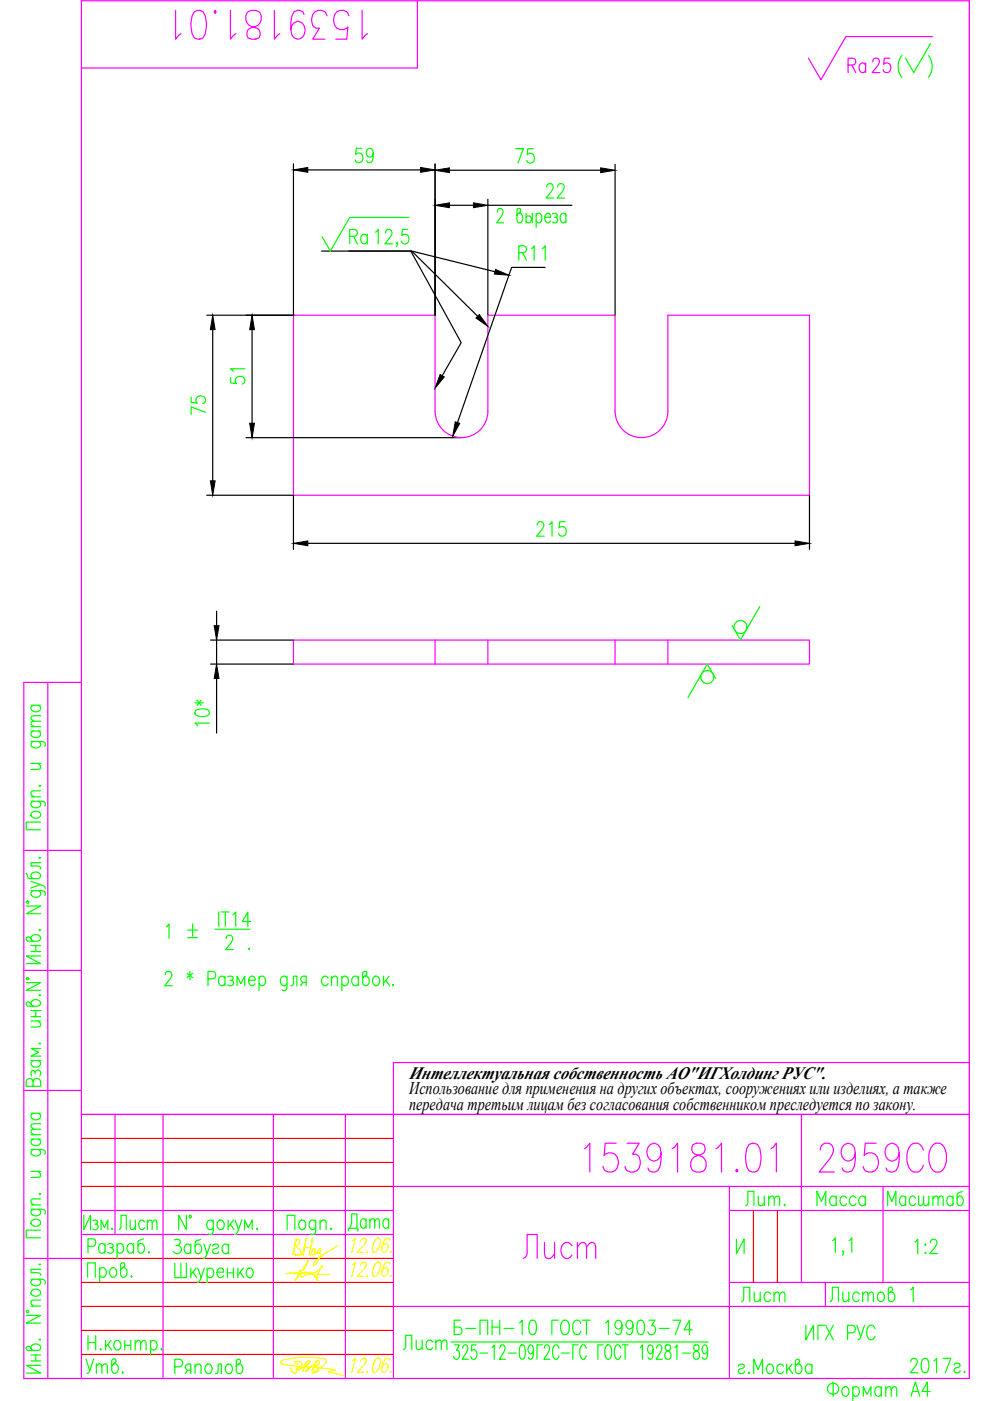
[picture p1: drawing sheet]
<svg xmlns="http://www.w3.org/2000/svg" width="210mm" height="297mm" viewBox="0 0 210 297" stroke-linecap="round" stroke-linejoin="round" font-family="sans-serif">
<g fill="none" stroke="#f0f" stroke-width=".25">
<path d="M88.5 .2v14.2h-71.2M197.7 7.8h-18.4l-5.2 9.1-2.7-4.6M205.5 .2v292.1M62.2 66.8h30l.1 20.4a5.6 5.6 0 0 0 5.5 5.6 5.6 5.6 0 0 0 5.6-5.6v-20.4h27v20.4a5.6 5.6 0 0 0 5.6 5.6 5.6 5.6 0 0 0 5.6-5.6v-20.4h30v38.2h-109.4zM62.2 135.7h109.4v5.1h-109.4zM92.2 135.7v5.1M103.4 135.7v5.1M130.4 135.7v5.1M141.6 135.7v5.1M10.1 144.7v147.6M17.3 144.7h-12.3v147.6h200.5M5 180.3h12.3"/>
<path d="M5 205.7h12.3M5 231.2h12.3M17.3 236.3h188.2M24.4 236.3v25.4M34.6 236.3v56M58 236.3v56M73.2 236.3v56M169.9 236.3v35.6M205.5 225.3h-122.1v67M17.3 256.6h66.1M83.4 251.6h122.1M154.7 256.6h50.8"/>
<path d="M154.7 251.6v40.7M187.2 251.6v20.3M5 266.8h12.3M17.3 261.7h66.1M83.4 277h122.1M154.7 271.9h50.8M17.3 292.3v-292.1h188.2v292.1"/>
</g>
<g fill="none" stroke="#000" stroke-width=".25">
<path d="M62.2 34.7v32.1M65.3 36h23.9M92.2 34.7v32.1M95.3 36.1h32.1M130.4 34.8v32M68.2 53.2h19.1l17.6 4.4M74 53.2h13.3l14 13.9M87.1 53.2l10.7 19.5-4 7M95.3 43.5h5.1M103.4 42.2v24.6M103.4 43.5h17.9M115.6 56.7h-7.1l-11.5 32.9"/>
<path d="M43.8 66.8h18.7M45.1 69.9v32M53.4 69.9v19.8M52.2 92.8h45.6M43.8 105h18.4M62.2 105.1v11.4M65.3 115.2h103.3M171.6 105.1v11.4M44.7 135.7h17.5M45.9 129.6v3.1M45.9 135.7v5.1M44.7 140.8h17.5"/>
<path d="M45.9 143.9v11.5"/>
</g>
<g fill="#000" stroke="#000" stroke-width=".21">
<path d="M62.2 36l3.1-.5v1zM89.2 35.5l3 .5-3 .5zM92.2 36.1l3.1-.5v1zM127.4 35.6l3 .5-3 .5zM92.2 43.5l3.1-.5v1zM100.4 43l3 .5-3 .5zM105.1 57.1l2.8 1.3-3.1-.3zM45.1 66.8l.5 3.1h-1zM53.4 66.8l.6 3.1h-1.1zM93.3 79.4l.9 .5-2 2.4zM101.6 66.7l1.8 2.5-2.5-1.8zM52.9 89.7h1.1l-.6 3.1z"/>
<path d="M96.5 89.4l1 .4-1.5 2.7zM44.6 101.9h1l-.5 3.1zM62.2 115.2l3.1-.5v1zM168.6 114.7l3 .5-3 .5zM45.4 132.7h1l-.5 3zM45.9 140.8l.5 3.1h-1z"/>
</g>
<g fill="none" stroke="#0f0" stroke-width=".25">
<path d="M81.7 49.4l.2-.6 .7-.2a.95 .95 0 0 1 .2 1.6l-1.2 1.5h1.6M84.3 51.6l-.1 .1-.2-.1 .2-.2a.65 .65 0 0 1-.2 .9M86.5 48.6h-1.2l-.1 1.4a.88 .88 0 0 1 1.1-.2 .88 .88 0 0 1 .4 1 .83 .83 0 0 1-.7 .9 .83 .83 0 0 1-.9-.6M86.7 46.1h-12.6l-4.1 7.1-1.7-3M105.4 44.9l.1-.4a.67 .67 0 0 1 1-.1 .67 .67 0 0 1 .1 .9l-1.3 1.9h1.5M110 53.6h1.1a.74 .74 0 0 0 .5-.8 .74 .74 0 0 0-.5-.7h-1.1v3.1M110 45.2h.3a1.26 1.26 0 0 1 0 2 .63 .63 0 0 1-.7-.5v-2.2l.3-.3 .4 .1a.75 .75 0 0 1-.5 1l-.2 .3M110.8 53.6l.8 1.6M111.5 46.1a.65 .65 0 0 1 1-.1 .65 .65 0 0 1 0 1 .65 .65 0 0 1-1 0M111.5 45.2v2M112.7 52.7l.6-.6v3.1M112.9 45.2v2"/>
<path d="M113.7 45.6l.4-.4h.3a1.26 1.26 0 0 1 0 2h-.3l-.4-.4M113.7 45.2v3.1M115 52.7l.6-.6v3.1M115.5 46.1h1.2a.61 .61 0 0 0-.2-.7 .61 .61 0 0 0-.7-.1 1.3 1.3 0 0 0 .2 1.9h.3l.4-.4M117.1 45.3a.61 .61 0 0 1 1.1 .3l-.1 .3-.6 .2M117.8 46.1a.62 .62 0 0 1 .5 .6 .62 .62 0 0 1-.5 .5l-.7-.1M120 45.6l-.4-.4h-.3a1.26 1.26 0 0 0 0 2h.3l.4-.4M120 45.2v2M161.1 128.6l-4.1 7.1-1.8-3M6.6 157.2l2.7 .1a.59 .59 0 0 1 .2 .9M6.6 155h2M6.6 154.1h2"/>
<path d="M6.6 149.5h2M7 157.2l-.3 .2a.82 .82 0 0 0 .1 1 .82 .82 0 0 0 .9 .2 .82 .82 0 0 0 .9-.9l-.4-.5M7 155a.68 .68 0 0 0-.5 .6 .68 .68 0 0 0 .5 .7 .93 .93 0 0 0 1.1 0 .93 .93 0 0 0 .4-1.1l-.3-.2M7 149.5a.68 .68 0 0 0-.5 .7 .68 .68 0 0 0 .5 .6 .93 .93 0 0 0 1.1 .1 .93 .93 0 0 0 .4-1.1l-.3-.3M8.6 152.9l-1.9 .1-.1 .5 .6 .6M8.6 151.7l-1.9 .2-.1 .4 .6 .6M151.7 143.9l-1.7-3.1-4.2 7.1M6.6 169.9l2.7 .1a.59 .59 0 0 1 .2 .9M6.6 168.9h2M6.6 161.9h2M6.7 172.3a1.08 1.08 0 0 1 1.2-.3 1.08 1.08 0 0 1 .7 .9 1.07 1.07 0 0 1-1.1 .6 1.07 1.07 0 0 1-.9-.9zM7 169.9l-.3 .2a.82 .82 0 0 0 .1 1 .82 .82 0 0 0 .9 .2 .82 .82 0 0 0 .9-1l-.4-.4"/>
<path d="M8 161.9l.6 .5-.1 .6-1.9 .1M8.3 166.6l.2-.1 .1 .1-.1 .1zM8.6 174.3h-3v1.6h3M8.6 167.7l-1.9 .1-.1 .6 .6 .5M5.6 192.1h3l-3 1.6h3M5.6 185.1l.4 1.1 2 .1a.66 .66 0 0 0 .6-.6 .66 .66 0 0 0-.4-.7 .92 .92 0 0 0-1.2 0 .92 .92 0 0 0-.3 1.1l.3 .2M6.6 199.1a1.02 1.02 0 0 1 1-1 1.02 1.02 0 0 1 1 1l-.6 .4h-2.2l-.2-.3v-.4l.4-.2 .3 .1 .7 .8M6.6 188.8l2.7 .2a.59 .59 0 0 1 .2 .9M6.6 186.9l2 .7-2 .7M7 188.8l-.3 .3a.82 .82 0 0 0 .1 .9 .82 .82 0 0 0 .9 .2 .82 .82 0 0 0 .9-.9l-.4-.5M8.3 197.2l.2-.1 .1 .1-.1 .1zM8.3 181.9l.2-.2 .1 .2-.1 .1z"/>
<path d="M8.6 187.6l.9 .4 .1 .4M8.6 182.9h-2v.7l1.9 .1 .1 .5M35.3 196.5l.5-.6v3M39.8 197.2h2.1M39.8 198.8h2.1M40.8 195.9v2.6M46.4 193.4v3M47 193.4h1.6M47.8 193.4v3M49.4 193.9l.6-.5v3M53.1 195.4h-1.7l1.1-2v3M5.6 208.3h3l-3 1.7h3"/>
<path d="M6.6 212.9a1.02 1.02 0 0 1 1-1 1.02 1.02 0 0 1 1 1l-.6 .4h-2.2l-.2-.3v-.4l.4-.2 .3 .1 .7 .8M6.6 200.5h2M6.6 201.8h2M6.6 216.5h2M6.6 214.3h2M6.6 215.5h2M7.6 200.5v1.3M7.6 214.3v1.2M8 216.5l.6 .6-.1 .5-1.9 .1M8.3 211l.2-.1 .1 .1-.1 .1zM8.6 202.7h-3l3 1.6h-3M35 206.7l.3-.6 .7-.2a.95 .95 0 0 1 .1 1.6l-1.2 1.5h1.6"/>
<path d="M39.7 206.4l1.1 .8M40.3 205.9v1.8M40.8 206.4l-1.1 .8M44.1 207.5h1a.83 .83 0 0 0 .7-.8 .83 .83 0 0 0-.7-.8h-1v3.1M47.7 207.4l-.5-.4a1.02 1.02 0 0 0-.9 1 1.02 1.02 0 0 0 .9 1l.5-.4M47.7 207v2M48.3 207.1a.73 .73 0 0 1 1.1 .3l-.1 .3-.6 .1M49.1 207.8a.6 .6 0 0 1 .5 .6 .6 .6 0 0 1-.5 .6l-.8-.2M50.3 209v-2l.8 1.6 .8-1.6v2M52.7 207.8h1.4a.68 .68 0 0 0-.4-.8 .68 .68 0 0 0-.9 .4 1.02 1.02 0 0 0 .8 1.6l.5-.4M54.9 207.4a.68 .68 0 0 1 .7-.5 .68 .68 0 0 1 .6 .5 1.02 1.02 0 0 1-.8 1.6l-.5-.4M54.9 207v3"/>
<path d="M60.8 207.4l-.2-.3a.82 .82 0 0 0-.9 .1 .82 .82 0 0 0-.3 .9 .83 .83 0 0 0 1 .9l.4-.4M60.8 207l-.1 2.7a.59 .59 0 0 1-.9 .2M61.7 209l.4-.2 .1-1.8h.7v2M64.2 208.3l-.4 .7M64.9 208.3h-.7l-.2-.2a.68 .68 0 0 1 .2-1.1h.7v2M69.6 207.4a.68 .68 0 0 0-.7-.5 .68 .68 0 0 0-.6 .5 1.02 1.02 0 0 0 .8 1.6l.5-.4M70.3 207.5l.6-.5 .5 .1 .1 1.9M70.3 207v2M72.5 207.4a.68 .68 0 0 1 .6-.5 .68 .68 0 0 1 .7 .5 1.02 1.02 0 0 1-.9 1.6l-.4-.4M72.5 207v3M76 207.4a.68 .68 0 0 0-.7-.5 .68 .68 0 0 0-.6 .5 .92 .92 0 0 0-.1 1.1 .92 .92 0 0 0 1.1 .3l.3-.2M76 207v2"/>
<path d="M77.4 207a1.02 1.02 0 0 1 .9 1 1.02 1.02 0 0 1-.9 1l-.5-.6v-2.2l.3-.3h.4l.2 .5-.1 .3-.8 .7M79.3 207.1a.82 .82 0 0 1 1 .1 .82 .82 0 0 1 .2 .9 .83 .83 0 0 1-.9 .9 1.19 1.19 0 0 1-.3-1.9zM81.3 207v2M81.8 207.8l.8 1.2M82.5 207l-1.2 1.4M83.3 208.7l.1 .1-.1 .2-.1-.2zM6.6 236h2M6.6 224.8h2M7 236a.68 .68 0 0 0-.5 .7 .68 .68 0 0 0 .5 .6 .93 .93 0 0 0 1.1 .1 .93 .93 0 0 0 .4-1.1l-.3-.3M7 229.3a.74 .74 0 0 0-.7-.6 .74 .74 0 0 0-.7 .6v1h3v-1a.83 .83 0 0 0-.8-.6 .83 .83 0 0 0-.8 .6v1M7 224.8a.68 .68 0 0 0-.5 .7 .68 .68 0 0 0 .5 .6 .92 .92 0 0 0 1.1 .1 .92 .92 0 0 0 .4-1.1l-.3-.3M7.4 227.3a.6 .6 0 0 1 .6-.5 .6 .6 0 0 1 .6 .5l-.1 .8"/>
<path d="M7.4 227.6l-.1-.5-.3-.2a.72 .72 0 0 0-.3 1.2M8.3 221.2l.2-.1 .1 .1-.1 .2zM8.6 239.4l-1.9 .1-.1 .5 .6 .6M8.6 238.2l-1.9 .2-.1 .4 .6 .6M8.6 222.3h-2l1.6 .8-1.6 .8h2M6.6 256.4l2.7 .1a.59 .59 0 0 1 .2 .9M6.6 243.7l2.7 .1a.59 .59 0 0 1 .2 1M6.6 255.5h2M6.6 248.4h2M6.6 241.5h2M6.6 240.6h2M6.7 258.8a1.08 1.08 0 0 1 1.2-.3 1.08 1.08 0 0 1 .7 .9 1.07 1.07 0 0 1-1.1 .6 1.07 1.07 0 0 1-.9-.9z"/>
<path d="M7 256.4l-.3 .2a.82 .82 0 0 0 .1 1 .82 .82 0 0 0 .9 .2 .82 .82 0 0 0 .9-.9l-.4-.5M7 243.7l-.3 .2a.82 .82 0 0 0 .1 1 .82 .82 0 0 0 .9 .2 .82 .82 0 0 0 .9-.9l-.4-.5M7 241.5l-.4 .5a1.02 1.02 0 0 0 1 .9 1.02 1.02 0 0 0 1-.9l-.4-.5M8 248.4l.6 .5-.1 .6-1.9 .1M8.3 253.1l.2-.1 .1 .1-.1 .2zM8.6 254.2l-1.9 .1-.1 .6 .6 .6M17.8 257.7v3l1.4-3v3M19.7 258.8a.61 .61 0 0 1 1 .3l-.1 .3-.5 .1M20.4 259.5a.62 .62 0 0 1 .4 .6 .62 .62 0 0 1-.4 .6l-.7-.1M39.5 257.7v3l-1.6-3v3M45.2 259.1l-.2-.3a.82 .82 0 0 0-1 .1 .82 .82 0 0 0-.2 .9 .82 .82 0 0 0 1 .9l.4-.4M45.2 258.7l-.1 2.7-.3 .3-.6-.1"/>
<path d="M46.4 258.8a.82 .82 0 0 1 .9 .1 .82 .82 0 0 1 .2 .9 .82 .82 0 0 1-.9 .9 1.19 1.19 0 0 1-.2-1.9zM48.4 258.7v2M48.8 259.5l.8 1.2M49.5 258.7l-1.1 1.4M49.9 258.7l.7 2 .7-2M63.7 258.8a.82 .82 0 0 1 .9 .1 .82 .82 0 0 1 .2 .9 .82 .82 0 0 1-.9 .9 1.19 1.19 0 0 1-.2-1.9zM66.9 259.1l-.2-.3a.82 .82 0 0 0-.9 .1 .82 .82 0 0 0-.3 .9 .82 .82 0 0 0 1 .9l.4-.4M66.9 258.7l-.1 2.7-.3 .3-.6-.1M67.9 259.3l.6-.6 .5 .1 .2 1.9M67.9 258.7v2M5.6 278.9h3l-3 1.6h3M6.6 271.2l2.7 .1a.59 .59 0 0 1 .2 1"/>
<path d="M6.6 276.9h2M6.7 273.7a1.08 1.08 0 0 1 1.2-.4 1.08 1.08 0 0 1 .7 .9 1.07 1.07 0 0 1-1.1 .6 1.07 1.07 0 0 1-.9-.9zM7 271.2l-.3 .3a.82 .82 0 0 0 .1 .9 .82 .82 0 0 0 .9 .2 .82 .82 0 0 0 .9-.9l-.4-.5M8.3 268.1l.2-.1 .1 .1-.1 .1zM8.6 260.8h-3v1.6h3M8.6 275.6l-1.9 .2-.1 .5 .6 .6M8.6 269.1h-2v.7l1.9 .1 .1 .5M18.6 270.8v-3h1.6v3M18.7 264.2h1a.83 .83 0 0 0 .6-.8 .83 .83 0 0 0-.6-.8h-1v3.1M21.1 269.2a.68 .68 0 0 1 .7-.5 .68 .68 0 0 1 .6 .5 1.03 1.03 0 0 1-.8 1.6l-.5-.4M21.1 268.8v3M21.4 260.7v-2l.7 1.6 .8-1.6v2"/>
<path d="M22.3 264.1a.68 .68 0 0 0-.7-.5 .68 .68 0 0 0-.6 .5 .93 .93 0 0 0-.1 1.1 .93 .93 0 0 0 1.1 .4l.3-.3M22.3 263.7v2M22.8 263.8a.73 .73 0 0 1 1.2 .3l-.1 .3-.6 .1M23.6 268.9a.65 .65 0 0 1 1 .3 1.03 1.03 0 0 1-.8 1.6 1.2 1.2 0 0 1-.2-1.9zM23.7 264.5a.6 .6 0 0 1 .4 .6 .6 .6 0 0 1-.4 .6l-.9-.1M24.8 264.1a.68 .68 0 0 1 .7-.5 .68 .68 0 0 1 .6 .5 1.02 1.02 0 0 1-.8 1.6l-.5-.4M24.8 263.7v3M26 268.8a1.02 1.02 0 0 1 1 1 1.02 1.02 0 0 1-1 1l-.4-.6v-2.1l.3-.3h.3l.3 .4-.1 .3-.8 .7M27.9 270.5l.1 .2-.1 .1-.1-.1zM28.3 264.1a.68 .68 0 0 0-.6-.5 .68 .68 0 0 0-.7 .5 .93 .93 0 0 0 0 1.1 .93 .93 0 0 0 1.1 .4l.2-.3M28.3 263.7v2M30.4 262.6l-1 .5-.2 2a.66 .66 0 0 0 .6 .6 .66 .66 0 0 0 .7-.4 1.02 1.02 0 0 0-.8-1.6l-.5 .4"/>
<path d="M31.6 265.4l.1 .2-.1 .1-.1-.1zM36.9 262.9l.9-.2a.63 .63 0 0 1 .3 1.1l-.3 .3a.92 .92 0 0 1 .4 1.4 .92 .92 0 0 1-1.5-.1M37.1 267.8v3.1h2.4v-3.1M37.3 264.1h.5M38.3 267.8v3.1M40.4 264.2a.68 .68 0 0 0-.6-.5 .68 .68 0 0 0-.6 .5 .92 .92 0 0 0-.1 1.1 .92 .92 0 0 0 1.1 .3l.2-.2M40.4 263.8v2M40.4 268.9v2M40.9 269.7l.8 1.2M41.6 268.9l-1.2 1.4M41.9 268.9l.7 2 .7-2M42.5 262.7l-1 .5-.1 2a.66 .66 0 0 0 .5 .6 .66 .66 0 0 0 .7-.4 .92 .92 0 0 0 .1-1.2 .92 .92 0 0 0-1.1-.3l-.2 .3"/>
<path d="M42.6 270.9l-.2 .6-.6 .4M43.2 263.8l.7 2 .7-2M43.9 265.8l-.4 .9-.4 .1M43.9 269.3a.68 .68 0 0 1 .7-.5 .68 .68 0 0 1 .6 .5 1.02 1.02 0 0 1-.8 1.6l-.5-.4M43.9 268.9v3M45.1 264.2a.68 .68 0 0 1 .6-.5 .68 .68 0 0 1 .7 .5l-.2 .3-.8 .3a.56 .56 0 0 0-.2 .8 .73 .73 0 0 0 1.2-.2M46 269.7h1.4a.68 .68 0 0 0-.4-.8 .68 .68 0 0 0-.9 .4 1.02 1.02 0 0 0 .8 1.6l.5-.4M48.2 269.9h1.3M48.2 268.9v2M48.5 264.2a.68 .68 0 0 0-.7-.5 .68 .68 0 0 0-.6 .5 .92 .92 0 0 0-.1 1.1 .92 .92 0 0 0 1.1 .3l.3-.2M48.5 263.8v2M49.5 268.9v2"/>
<path d="M50.4 268.9v2M50.6 260.7l-.5 .9-.3 .1M50.9 269.7l.8 1.2M51.6 268.9l-1.2 1.4M51.8 260.7v-2l.9 1.6 .8-1.6v2M52.5 269l.3-.1a1.02 1.02 0 0 1 .9 1 1.02 1.02 0 0 1-.9 1 1.2 1.2 0 0 1-.3-1.9zM54.5 260.4l.1 .2-.1 .1-.1-.1zM60.9 260.7v-3h1.6v3M70.2 260.4l.1 .2-.1 .1-.1-.1zM156.1 262.7v3.1l1.7-3.1v3.1M176.5 263l.6-.5v3M178.9 265.4l-.2 .1-.1-.1 .1-.2a.65 .65 0 0 1-.1 .9"/>
<path d="M180 263l.6-.5v3M193 273.5l.6-.6v3.1M194 263.3l.6-.6v3.1M196.2 263.8l.1 .1-.1 .2-.1-.2zM196.2 265.5l.1 .1-.1 .2-.1-.2zM197.3 263.5l.2-.6 .7-.2a.95 .95 0 0 1 .1 1.6l-1.2 1.5h1.7M6.6 285.9a1.02 1.02 0 0 1 1-1 1.02 1.02 0 0 1 1 1l-.6 .4h-2.2l-.2-.3v-.4l.4-.2 .3 .1 .7 .8M6.6 287.3h2M6.6 288.6h2M7.6 287.3v1.3M8.3 284l.2-.1 .1 .1-.1 .1zM8.6 289.5h-3l3 1.6h-3"/>
<path d="M18.7 283.2v3M18.7 284.6h1.6M20.3 283.2v3M22.4 284.2v2M23.5 284.2l-1.1 1.5M24.5 284.3a.82 .82 0 0 1 .9 .1 .82 .82 0 0 1 .2 1 .83 .83 0 0 1-.9 .8 1.19 1.19 0 0 1-.2-1.9zM26.4 284.2v2M27.7 284.2v2M28.7 284.8l.5-.6 .5 .1 .1 1.9M28.7 284.2v2M29.8 284.8l.6-.6 .5 .1 .1 1.9M31.9 284.6a.68 .68 0 0 1 .7-.4 .68 .68 0 0 1 .6 .4 1.02 1.02 0 0 1-.8 1.6l-.5-.4"/>
<path d="M31.9 284.2v3M34.2 285.9l.2 .2-.2 .1-.1-.1zM37.1 289.8h1a.83 .83 0 0 0 .6-.8 .83 .83 0 0 0-.6-.8h-1v3M39.7 290.5l-.4 .7M40.4 290.5h-.7l-.2-.1a.68 .68 0 0 1 .2-1.2h.7v2M41.4 289.8l.5-.6 .6 .2 .1 1.8M41.4 289.2v2M43.8 289.4a.82 .82 0 0 1 .9 0 .82 .82 0 0 1 .3 1 .82 .82 0 0 1-1 .8 1.19 1.19 0 0 1-.2-1.8zM45.7 291.2l.4-.1 .1-1.9h.7v2M48.1 289.4a.82 .82 0 0 1 1 0 .82 .82 0 0 1 .2 1 .82 .82 0 0 1-1 .8 1.19 1.19 0 0 1-.2-1.8zM50.6 289.2a1.02 1.02 0 0 1 .9 1 1.02 1.02 0 0 1-.9 1l-.5-.5v-2.2l.3-.3h.4l.2 .4-.1 .3-.8 .7M95.6 284.5h54.5"/>
<path d="M98.1 285.9l.1-.5 .3-.3h.3l.3 .3a1.31 1.31 0 0 1-.2 1.3l-.9 1.5h1.3M100.9 285.1h-.9l-.1 1.3a.6 .6 0 0 1 .6-.3 .6 .6 0 0 1 .5 .5 1.02 1.02 0 0 1-.7 1.6l-.3-.2-.2-.4M101.8 286.9h1.6M104.3 285.7l.5-.6v3.1M106 285.9l.1-.5 .2-.3h.4l.3 .3a1.35 1.35 0 0 1-.2 1.3l-.9 1.5h1.3M107.8 286.9h1.7M110.4 285.3l.4-.2a1.67 1.67 0 0 1 .6 1.8l-.3 1.1-.5 .2a1.62 1.62 0 0 1-.5-1.8zM113.1 286.2l-.1 .4-.4 .4a1.02 1.02 0 0 1-.7-.9 1.02 1.02 0 0 1 .7-1l.2 .2a3.2 3.2 0 0 1 0 2.7l-.4 .2-.3-.2-.1-.2M115 285.1h-1.1v3.1M115.4 285.9l.1-.5a.63 .63 0 0 1 .9 0 .63 .63 0 0 1 0 .9l-1.1 1.9h1.3M118.5 285.9l-.1-.3a.62 .62 0 0 0-.7-.5 2.31 2.31 0 0 0 0 3.1 .72 .72 0 0 0 .8-.7M119.1 286.9h1.6"/>
<path d="M122.6 285.1h-1.1v3.1M124.3 285.9l-.1-.3a.64 .64 0 0 0-.7-.5 2.34 2.34 0 0 0 0 3.1 .72 .72 0 0 0 .8-.7M127.9 285.1h-1.1v3.1M128.6 285.3l.2-.2a.72 .72 0 0 1 .8 .8l.1 .4a2.15 2.15 0 0 1-.6 1.9 .72 .72 0 0 1-.8-.7l-.1-.5a2.47 2.47 0 0 1 .4-1.7zM131.6 285.9a.65 .65 0 0 0-.6-.8 .65 .65 0 0 0-.7 .8l-.1 .4a2.15 2.15 0 0 0 .6 1.9 .72 .72 0 0 0 .8-.7M132.5 285.1v3.1M135.7 285.7l.5-.6v3.1M138.5 286.2l-.3 .7-.3 .1a1.02 1.02 0 0 1-.6-.9 1.02 1.02 0 0 1 .6-1l.3 .2a3.2 3.2 0 0 1 0 2.7l-.4 .2-.3-.2-.1-.2M139.2 285.9l.1-.5 .3-.3h.4l.2 .3a1.31 1.31 0 0 1-.2 1.3l-.9 1.5h1.3M141.1 285.3a.77 .77 0 0 0 .6 1.1 .9 .9 0 0 1 .6 1 .9 .9 0 0 1-.9 .8 1.04 1.04 0 0 1-.4-1.1 1.04 1.04 0 0 1 .9-.8 .63 .63 0 0 0 .2-.9 .63 .63 0 0 0-1-.1zM143.1 285.7l.4-.6v3.1M144.7 286.9h1.7"/>
<path d="M147.2 285.3a.77 .77 0 0 0 .5 1.1 .9 .9 0 0 1 .6 1 .9 .9 0 0 1-.8 .8 1.04 1.04 0 0 1-.5-1.1 1.04 1.04 0 0 1 .9-.8 .63 .63 0 0 0 .2-.9 .63 .63 0 0 0-.9-.1zM150 286.2l-.1 .4-.4 .4a1.02 1.02 0 0 1-.7-.9 1.02 1.02 0 0 1 .7-1l.3 .2a3.2 3.2 0 0 1 0 2.7l-.5 .2-.3-.2-.1-.2M156.5 289.7a.67 .67 0 0 1 .7-.5 .67 .67 0 0 1 .6 .5l-.3 .4-.6 .1a.57 .57 0 0 0-.2 .9 .73 .73 0 0 0 1.1-.3M158.8 291l.1 .1-.1 .1-.2-.1zM159.8 291.2v-3l.9 2.2 1-2.2v3M162.8 289.4l.3-.2a1.02 1.02 0 0 1 .9 1 1.02 1.02 0 0 1-.9 1 1.2 1.2 0 0 1-.3-1.8zM166.1 289.7l-.5-.5a1.03 1.03 0 0 0-.9 1 1.03 1.03 0 0 0 .9 1l.5-.4M166.8 289.2v2M167.2 290.1l.9 1.1M167.9 289.2l-1.1 1.5M169.1 289.2a1.02 1.02 0 0 1 1 1 1.02 1.02 0 0 1-1 1l-.5-.5v-2.2l.4-.3h.3l.3 .4-.1 .3-.9 .8M170.9 281v3l1.6-3v3"/>
<path d="M172.1 289.7l-.4-.5a1.02 1.02 0 0 0-1 1 1.02 1.02 0 0 0 1 1l.4-.4M172.1 289.2v2M174.8 281h-1.4v3M175 281l1.7 3M176.6 293v3M176.7 281l-1.7 3M178.8 294.1l.3-.1a1.03 1.03 0 0 1 .9 1 1.03 1.03 0 0 1-.9 1 1.2 1.2 0 0 1-.3-1.9zM179.7 282.6h1.1a.83 .83 0 0 0 .6-.8 .83 .83 0 0 0-.6-.8h-1.1v3M180.8 294.4a.68 .68 0 0 1 .7-.4 .68 .68 0 0 1 .6 .4 1.03 1.03 0 0 1-.8 1.6l-.5-.4M180.8 294v3M181.7 281l.8 2.5M183 296v-2l.8 1.6 .9-1.6v2"/>
<path d="M183.3 281l-.9 2.7-.5 .3M185.5 281.7a.82 .82 0 0 0-.8-.7 .82 .82 0 0 0-.8 .7 1.93 1.93 0 0 0 .6 2.3 .87 .87 0 0 0 1-.7M186.9 294.4a.68 .68 0 0 0-.7-.4 .68 .68 0 0 0-.6 .4 1.03 1.03 0 0 0 .8 1.6l.5-.4M186.9 294v2M187.8 294.6l.6-.6 .4 .1 .2 1.9M187.8 294v2M189 294.6l.5-.6 .5 .1 .1 1.9M193.1 288.7l.2-.6 .7-.1a.95 .95 0 0 1 .2 1.6l-1.2 1.4h1.6M193.1 296l1-3 .9 3M193.5 295h1.2M195.7 288.1l.5-.1a1.49 1.49 0 0 1 .7 1.7l-.3 1.2-.6 .1a1.49 1.49 0 0 1-.7-1.7zM197.2 295h-1.7l1.1-2v3"/>
<path d="M198 288.6l.6-.6v3M200 288h1.6l-1.2 3M202.3 289.5a.68 .68 0 0 1 .6-.5 .68 .68 0 0 1 .7 .5l-.4 .4-.6 .1a.56 .56 0 0 0-.2 .9 .73 .73 0 0 0 1.2-.3M204.5 290.8l.1 .1-.1 .1-.1-.1z"/>
<circle cx="157" cy="132.9" r="1.38"/>
<circle cx="150" cy="143.6" r="1.38"/>
<circle cx="5.8" cy="191.3" r=".26"/>
<circle cx="5.8" cy="207.5" r=".26"/>
<circle cx="40.3" cy="257.9" r=".26"/>
<circle cx="5.8" cy="278.1" r=".26"/>
<circle cx="176.6" cy="294.4" r="1.19"/>
</g>
<path d="M17.3 241.4h66.1M17.3 246.5h66.1M17.3 251.6h66.1M159.7 256.6v15.3M164.8 256.6v15.3M17.3 266.8h66.1M17.3 271.9h66.1M17.3 277h66.1M17.3 282.1h66.1M17.3 287.2h66.1" fill="none" stroke="#f00" stroke-width=".25"/>
<g fill="none" stroke="#ff0" stroke-width=".25">
<path d="M62.8 262.6l-.7 3.4 .3-1.7a1.65 1.65 0 0 1 .6-1.6 .6 .6 0 0 1 .6 .5 .6 .6 0 0 1-.4 .7l-.7 .4a1.31 1.31 0 0 1 1.1 1.6l-.6 .2-.8-.2a2.15 2.15 0 0 0 1.9-.1l.8-3.3-.6 3.6 .3-1.6h1.1a.47 .47 0 0 0 .4-.6l.1-1.4-.6 3.5h.3l.2-.6v.2a.3 .3 0 0 0 .1 .4 .3 .3 0 0 0 .4-.1l.1-.4a.48 .48 0 0 0-.3-.7l-.2 .3-.1 .3a.4 .4 0 0 1 .3-.6 .4 .4 0 0 1 .4 .6l-.1 .7 .5-.5a.93 .93 0 0 1 .8-.9v.5l-.6 .5 .4-.1a2.52 2.52 0 0 1-.8 2.5l-.6 .2 .4-.8 1.1-1.1 3.7-2.3M64.3 269.4l.9-2 .2-.2-.2 .6-2.6 3.6a4.4 4.4 0 0 0 1-2.1l.2 .4v1.1a2.55 2.55 0 0 0 1.6-1l-.1 .5 .5-.2a3.6 3.6 0 0 0 2.5-1.7v-.2l-.7 1.6a1.65 1.65 0 0 0-.3 1.7l.1 .1a2.73 2.73 0 0 0-2.8-1.8l-4 .3 3.3-.1 1.8 .2h4.2M74.7 263.1l.7-.6-.8 3M74.7 268.2l.7-.6-.8 3M76.4 263.2v-.1a.65 .65 0 0 1 .5-.6 .65 .65 0 0 1 .7 .3 1.46 1.46 0 0 1-.5 1.3l-1.4 1.4h1.4M76.4 268.3v-.1a.65 .65 0 0 1 .5-.6 .65 .65 0 0 1 .7 .3 1.46 1.46 0 0 1-.5 1.3l-1.4 1.4h1.4M77.9 265.2l-.1 .3 .1-.1M77.9 270.3l-.1 .3 .1-.1M79.8 262.6l.5-.1a1.35 1.35 0 0 1 .1 1.7l-.6 1.2-.3 .1-.5-.1a3.5 3.5 0 0 1 .8-2.8zM79.8 267.7l.3-.1 .5 .1a3.5 3.5 0 0 1-.8 2.8l-.5 .1a1.35 1.35 0 0 1-.1-1.7zM82.6 262.9v-.3l-.5-.1a2.6 2.6 0 0 0-1.2 2.6l.1 .3 .3 .1a1.23 1.23 0 0 0 .9-1.7l-.3-.2a1.03 1.03 0 0 0-.9 .9M82.6 268v-.3l-.5-.1a2.6 2.6 0 0 0-1.2 2.6l.4 .4a1.23 1.23 0 0 0 .9-1.7l-.3-.2a1.03 1.03 0 0 0-.9 .9"/>
<path d="M82.9 265.2l-.1 .3 .1-.1M82.9 270.3l-.1 .3 .1-.1M62.8 289.2l-.3-.2a1.02 1.02 0 0 1 1.6 .1l-.5 .8-.8 .5 .1 .1a2.88 2.88 0 0 0 2.1-1.7v-.1l-.8 2 .2-.7a2.23 2.23 0 0 1 1.1-1.5l.2 .1a.72 .72 0 0 1-.7 .9h-.1a.62 .62 0 0 1 .6 .7 .62 .62 0 0 1-.8 .5v-.1a6.9 6.9 0 0 0 2.5-2.2l-1.1 2.2 1.2-2a.35 .35 0 0 1 .5 .1 .35 .35 0 0 1-.2 .5l-.6 .4h-.4l.8 .4a.55 .55 0 0 1 .1 .7 .55 .55 0 0 1-.5 .2l-.9 .3 2.3-1.5 .6-.7a.68 .68 0 0 0 0-.8 .68 .68 0 0 0-.8-.2 19.7 19.7 0 0 0-8.6 .5 .53 .53 0 0 0 .6 .8l1.6 .3 9.1 .8 .2 .1-1.6 .4 3.5 .7M63.2 288.9l-.5 2.2-.4 .1-.3-.3-.4-.7 .3-.1M74.7 288.5l.7-.6-.8 3.1M76.4 288.7v-.2a.65 .65 0 0 1 .5-.6 .65 .65 0 0 1 .7 .3 1.46 1.46 0 0 1-.5 1.3l-1.4 1.5h1.4M77.9 290.7l-.1 .3 .1-.2M79.8 288.1l.5-.2a1.35 1.35 0 0 1 .1 1.8l-.6 1.1-.5 .2a1.35 1.35 0 0 1-.1-1.8zM82.6 288.4v-.3l-.5-.2a2.34 2.34 0 0 0-1.1 2.1l-.1 .5 .4 .5a1.24 1.24 0 0 0 .9-1.8l-.3-.1a1.07 1.07 0 0 0-.9 .9M82.9 290.7l-.1 .3 .1-.2"/>
</g>
<g font-size="10.1" fill="#f0f">
<text x="36" y="9.5">1539181.01</text>
<text x="122.8" y="249.8">1539181.01</text>
<text x="172.5" y="249.8">2959СО</text>
</g>
<text font-size="9.3" fill="#f0f" x="109.7" y="268.1">Лист</text>
<text font-size="8.4" fill="#0f0" x="189.1" y="17.6">( )</text>
<text font-size="7.1" fill="#0f0" x="72.7" y="262.1">Дата</text>
<g font-size="6.6" fill="#f0f">
<text x="178.5" y="16.6">Ra</text>
<text x="183.8" y="16.6">25</text>
<text x="174.6" y="277.3">Листов</text>
</g>
<g font-size="6.6" fill="#0f0">
<text x="114.7" y="43.4">22</text>
<text x="73" y="52.9">Ra</text>
<text x="47.6" y="82.5">51</text>
<text x="44.4" y="89.3" transform="rotate(-90 44.4 89.3)">75</text>
<text x="112.5" y="115">215</text>
<text x="157" y="256.8">Лит.</text>
<text x="172.2" y="256.8">Масса</text>
<text x="187" y="256.8">Масштаб</text>
<text x="24" y="262.1">Лист</text>
<text x="155.9" y="277.3">Лист</text>
<text x="84.3" y="287.5">Лист</text>
<text x="94.9" y="284.3">Б-ПН-10 ГОСТ 19903-74</text>
<text x="16.9" y="292.5">Утв.</text>
</g>
<g font-size="6.2" fill="#0f0">
<text x="74.1" y="35.6">59</text>
<text x="107.9" y="35.6">75</text>
<text x="45.2" y="155.2" transform="rotate(-90 45.2 155.2)">10*</text>
<text x="46.6" y="202.5">2 .</text>
</g>
<g font-size="3.8">
<text x="86.7" y="228.8">Интеллектуальная собственность АО&quot;ИГХолдинг РУС&quot;.</text>
<text x="86.7" y="232">Использование для применения на других объектах, сооружениях или изделиях, а также</text>
<text x="86.7" y="235.2">передача третьим лицам без согласования собственником преследуется по закону.</text>
</g>
</svg>
